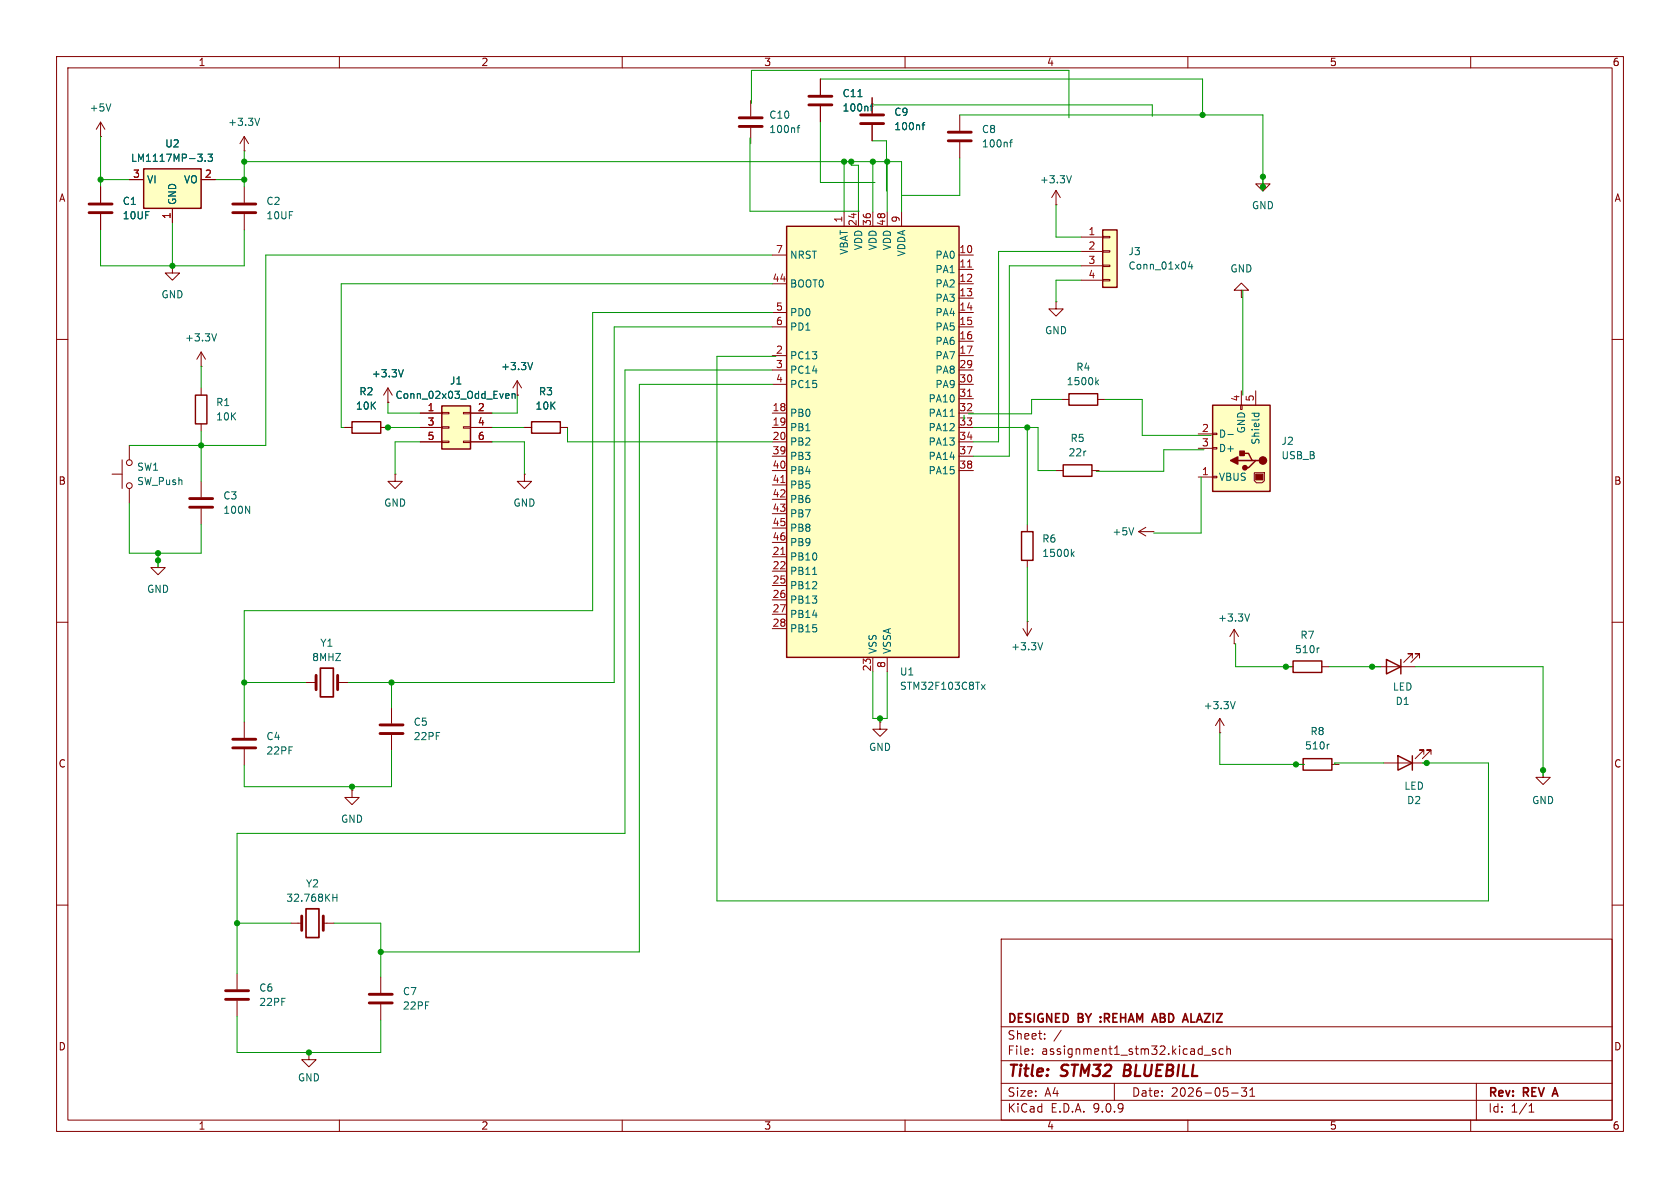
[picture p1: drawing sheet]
<svg xmlns="http://www.w3.org/2000/svg" width="297mm" height="210mm" viewBox="0 0 297 210" stroke-linecap="round" stroke-linejoin="round" font-family="sans-serif">
<g fill="none" stroke="#840000" stroke-width=".18">
<path d="M10 10h277v190h-277zM12 12h273v186h-273zM60 10v2M110 10v2M160 10v2M210 10v2M260 10v2M186.7 53.3v1.3h1.3l-1.3 1.3-1.3-1.3h1.3M186.7 53.3h.1M219.5 51.3h-1.3l1.3-1.3 1.2 1.3h-1.2v1.3M219.5 52.6h.1M10 60h2"/>
<path d="M187.7 70.6h1.3M194.1 70.6h1.2M285 60h2M181.6 92.7v1.3M181.6 99.1v1.2M10 110h2M285 110h2M54 120.7h1.9M59.7 120.7h1.9M62.2 139.7v1.3h1.3l-1.3 1.2-1.2-1.2h1.2M62.2 139.7h.1M69.2 125.1v2.8"/>
<path d="M69.2 129.9v2.8M10 160h2M41.9 172.1v2.8M41.9 176.9v2.8M51.4 163.2h1.9M57.1 163.2h2M177 166h108v32h-108zM285 160h2M54.6 186.1v1.2h1.3l-1.3 1.3-1.3-1.3h1.3M54.6 186.1h.1M60 198v2M110 198v2"/>
<path d="M160 198v2M177 194.5h108M177 191.5h108M177 187.5h108M177 181.5h108M182.5 186.3v.1M182.5 185.5v.1M184.7 183.6v.1M184.7 182.8v.1M187.6 182.1l-1.3 2M197 191.5v3M210 198v2"/>
<path d="M212.9 186.5h1.1M214.9 185.5l-.4-.1-.2 .2 .1 .2 .5 .2v.3h-.6M216.2 185.5l-.4-.1-.3 .3v.4l.2 .2h.5M216.9 185.5l.2-.1 .4 .1v.9M216.9 184.9v1.5M217.7 193.2h1.2M219.5 192.3h.9l-.5 .6 .4 .1v.7l-.2 .1h-.4l-.2-.1M221 193.8h.8M221 192.7l.4-.4v1.5M260 198v2M261 191.5v6.5M270.3 196.6h.9"/>
<path d="M270.3 195.5l.4-.4v1.5"/>
</g>
<path d="M56.6 118.1h2.3v5.1h-2.3zM54.1 160.7h2.3v5h-2.3zM194.6 179.8v.1M204.1 179.2l.5 1.5M194.6 180.5v.2M203.8 180.3h.7M274.6 193.4h.7M274.9 192.3l-.5 1.5" fill="none" stroke="#840000" stroke-width=".3"/>
<path d="M198.9 188.2l-.3 2h.8" fill="none" stroke="#840000" stroke-width=".4"/>
<path d="M55.9 119.4v2.5M59.7 119.4v2.5M67.2 128.1h4M67.2 129.7h4M39.9 175.1h4M39.9 176.7h4M53.3 161.9v2.6M57.1 161.9v2.6" fill="none" stroke="#840000" stroke-width=".51"/>
<path d="M189 69.6h5.1v2h-5.1zM180.6 94h2v5.1h-2z" fill="none" stroke="#840000" stroke-width=".25"/>
<path d="M193.8 67.5l.4 .5M194.2 67.2l-.5 .5M189.5 97.9l.4 .5M189.9 97.5l-.5 .5M58.8 158.7h.8M59.6 158.1v1.2" fill="none" stroke="#006464" stroke-width=".18"/>
<path d="M78.1 71.8h5.1v7.6h-5.1z" fill="#ffffc2"/>
<path d="M62.2 74.5h5.1v2.1h-5.1zM78.1 71.8h5.1v7.6h-5.1zM94 74.5h5.1v2.1h-5.1z" fill="none" stroke="#840000" stroke-width=".25"/>
<g fill="none" stroke="#840000" stroke-width=".18">
<path d="M61 75.6h1.2M67.3 75.6h1.3M74.3 73h3.8M74.3 75.6h3.8M74.3 78.1h3.8M78.1 72.9h1.3v.3h-1.3zM78.1 75.4h1.3v.3h-1.3zM78.1 78h1.3v.2h-1.3zM81.9 72.9h1.3v.3h-1.3zM81.9 75.4h1.3v.3h-1.3zM81.9 78h1.3v.2h-1.3zM83.2 73h3.8"/>
<path d="M83.2 75.6h3.8M83.2 78.1h3.8M92.7 75.6h1.3M99.1 75.6h1.2M92.7 83.8v1.3h1.3l-1.3 1.3-1.3-1.3h1.3M92.7 83.8h.1M180.8 111.1l.8 1.3M181.6 109.9h.1M181.6 109.9v2.5M182.4 111.1l-.8 1.3M43.2 127.6v2.8M43.2 132.5v2.8"/>
<path d="M67.3 172.7v2.8M67.3 177.5v2.8"/>
</g>
<path d="M89.6 69.6h.3l.1 .3-.6 .1M89.9 70.4h-.3M90.5 69.7l.2-.1h.3l.1 .8M90.5 69.6v.8M184.3 113.6l-.4 1.3" fill="none" stroke="#006464" stroke-width=".18"/>
<path d="M41.1 130.7h4.1M41.1 132.2h4.1M65.3 175.8h4M65.3 177.3h4" fill="none" stroke="#840000" stroke-width=".51"/>
<path d="M214.4 71.6h10.1v15.3h-10.1z" fill="#ffffc2"/>
<path d="M214.4 71.6h10.1v15.3h-10.1zM218.8 81.4h2.6M219.5 80.1h1.2l.7 1.3h.6M222.6 81.4h-.6l-1.3 1.3h-.6" fill="none" stroke="#840000" stroke-width=".25"/>
<path d="M211.8 79.2h2.6M211.8 76.7h2.6M214.4 79.1h.7v.3h-.7zM214.4 76.6h.7v.2h-.7zM219.3 71.6h.3v.8h-.3zM219.5 69.1v2.5M222 69.1v2.5M69.8 83.8v1.3h1.3l-1.3 1.3-1.2-1.3h1.2M69.8 83.8h.1M211.8 84.3h2.6M214.4 84.2h.7v.3h-.7zM221.7 83.6h1.8v1.4l-.4 .3h-1l-.4-.3z" fill="none" stroke="#840000" stroke-width=".18"/>
<path d="M222 83.8h1.3v1h-1.3z" fill="#840000" stroke="#840000" stroke-width=".18"/>
<g fill="#840000" stroke="#840000" stroke-width=".25">
<path d="M219.2 79.8h.8v.7h-.8z"/>
<path d="M217.6 81.4l1.2-.6v1.2z"/>
<circle cx="223.3" cy="81.4" r=".63"/>
<circle cx="220.1" cy="82.7" r=".38"/>
</g>
<path d="M217.1 76.8h.9M221.3 73h1.3M221.8 73l-.1 .4M222.5 73l.1 .4" fill="none" stroke="#006464" stroke-width=".18"/>
<path d="M139.1 40h30.4v76.2h-30.4z" fill="#ffffc2"/>
<path d="M139.1 40h30.4v76.2h-30.4zM34.5 69.9h2.1v5h-2.1zM188 82.2h5v2h-5z" fill="none" stroke="#840000" stroke-width=".25"/>
<g fill="none" stroke="#840000" stroke-width=".18">
<path d="M17.8 33v2.8M17.8 37.8v2.8M43.2 33v2.8M43.2 37.8v2.8M149.2 37.5v2.5M151.8 37.5v2.5M154.3 37.5v2.5M156.8 37.5v2.5M159.4 37.5v2.5M30.5 47v1.3h1.2l-1.2 1.2-1.3-1.2h1.3M30.5 47h.1M136.5 45.1h2.6"/>
<path d="M136.5 50.2h2.6M136.5 55.2h2.6M136.5 57.8h2.6M169.5 45.1h2.6M169.5 50.2h2.6M169.5 55.2h2.6M169.5 57.8h2.6M169.5 47.6h2.6M169.5 52.7h2.6M22.9 78.7v2.6M35.6 64.8h.1M35.6 62.2v2.6"/>
<path d="M35.6 68.6v1.3M35.6 74.9v1.3M35.6 62.2l-.8 1.3M35.6 62.2l.7 1.3M68.6 71.1h.1M68.6 68.6l-.8 1.3M68.6 68.6l.7 1.3M68.6 68.6v2.5M91.4 69.9h.1M91.4 67.3l-.7 1.3M91.4 67.3l.8 1.3M91.4 67.3v2.6"/>
<path d="M136.5 62.9h2.6M136.5 65.4h2.6M136.5 67.9h2.6M136.5 73h2.6M136.5 75.6h2.6M136.5 78.1h2.6M169.5 62.9h2.6M169.5 65.4h2.6M169.5 67.9h2.6M169.5 73h2.6M169.5 75.6h2.6M169.5 78.1h2.6"/>
<path d="M169.5 60.3h2.6M169.5 70.5h2.6M19.8 83.8h1.8M21.6 81.3v5.1M22.9 86.4v2.5M27.9 99.1v1.2h1.3l-1.3 1.3-1.2-1.3h1.2M27.9 99.1h.1M35.6 85.1v2.8M35.6 89.9v2.8M136.5 80.6h2.6M136.5 83.2h2.6M136.5 85.7h2.6"/>
<path d="M136.5 88.3h2.6M136.5 90.8h2.6M136.5 93.3h2.6M136.5 95.9h2.6M136.5 98.4h2.6M169.5 80.6h2.6M169.5 83.2h2.6M186.7 83.2h1.3M193 83.2h1.3M201.3 94l1.3 .7M201.3 94h2.5M202.6 93.2l-1.3 .8"/>
<path d="M203.8 94h.1M136.5 101h2.6M136.5 103.5h2.6M136.5 106h2.6M136.5 108.6h2.6M136.5 111.1h2.6M154.3 116.2v2.5M156.8 116.2v2.5"/>
<circle cx="22.9" cy="85.9" r=".51"/>
<circle cx="22.9" cy="81.8" r=".51"/>
</g>
<path d="M171.1 47.2h.7M171.1 70.1h.7M138 85.3h.8M138 98h.8" fill="none" stroke="#a90000" stroke-width=".18"/>
<path d="M38.3 59l-.4 1.3M71.3 65.3l-.4 1.3M94.2 64.1l-.5 1.2M168 73.6h.7M191.9 79.7h.1M43.4 89.5l.7 1.2v-1.2M200.4 93.3l-.4 1.3M143.7 101.5h.7M173.5 121l.7 .9M174.2 121l-.7 .9" fill="none" stroke="#006464" stroke-width=".18"/>
<path d="M15.7 36.1h4.1M15.7 37.6h4.1M41.1 36.1h4.1M41.1 37.6h4.1M33.5 88.1h4.1M33.5 89.7h4.1" fill="none" stroke="#840000" stroke-width=".51"/>
<path d="M25.4 29.8h10.2v7h-10.2z" fill="#ffffc2"/>
<path d="M25.4 29.8h10.2v7h-10.2zM228.6 116.8h5.1v2.1h-5.1z" fill="none" stroke="#840000" stroke-width=".25"/>
<g fill="none" stroke="#840000" stroke-width=".18">
<path d="M17.8 24.1h.1M17.8 21.6l-.8 1.3M17.8 21.6l.7 1.3M17.8 21.6v2.5M22.9 31.8h2.5M30.5 36.8v2.6M35.6 31.8h2.5M43.2 26.7h.1M43.2 24.1l-.8 1.3M43.2 24.1l.7 1.3M43.2 24.1v2.6M227.3 117.9h1.3"/>
<path d="M233.7 117.9h1.2"/>
</g>
<path d="M19.6 18.4l-.4 1.2M35 27.2h.7l-.4 .5M35.7 27.9v.5M36.3 28.4v.1M36.8 27.2h.8l-.5 .5 .4 .2v.5l-.2 .1-.5-.1M45.9 20.9l-.4 1.3M233.2 114.5l-.2 .1" fill="none" stroke="#006464" stroke-width=".18"/>
<path d="M194.9 40.6h2.6v10.2h-2.6z" fill="#ffffc2"/>
<path d="M194.9 40.6h2.6v10.2h-2.6zM245.1 116.6l2.5 1.3-2.5 1.2zM247.6 116.6v2.5M230.4 134.1h5.1v2h-5.1zM247.1 133.6l2.6 1.3-2.6 1.2zM249.7 133.6v2.5" fill="none" stroke="#840000" stroke-width=".25"/>
<g fill="none" stroke="#840000" stroke-width=".18">
<path d="M132.7 17.8v2.8M145 14v2.8M145 18.8v2.8M154.2 17.3v2.8M17.8 33v2.8M17.8 37.8v2.8M22.9 31.8h2.5M30.5 36.8v2.6M35.6 31.8h2.5M132.7 22.6v2.8M154.2 22.1v2.8M169.7 20.3v2.8"/>
<path d="M169.7 25.1v2.8M186.7 36.2h.1M186.7 33.7l-.8 1.2M186.7 33.7l.8 1.2M186.7 33.7v2.5M223.3 31.2v1.3h1.2l-1.2 1.3-1.3-1.3h1.3M223.3 31.2h.1M191.1 41.9h3.8M191.1 44.5h3.8M191.1 47h3.8M191.1 49.5h3.8M194.9 41.8h1.3v.2h-1.3z"/>
<path d="M194.9 44.3h1.3v.3h-1.3zM194.9 46.9h1.3v.2h-1.3zM194.9 49.4h1.3v.3h-1.3zM61 75.6h1.2M67.3 75.6h1.3M68.6 71.1h.1M74.3 75.6h3.8M74.3 73h3.8M74.3 78.1h3.8M83.2 75.6h3.8M83.2 73h3.8M83.2 78.1h3.8"/>
<path d="M91.4 69.9h.1M92.7 75.6h1.3M99.1 75.6h1.2M218.2 113.8h.1M218.2 111.3l-.8 1.2M218.2 111.3l.7 1.2M218.2 111.3v2.5M242.6 117.9h7.6M249.7 116.3v-.7h-.8h.8l-1.5 1.5M251 116.3v-.7h-.8h.8l-1.6 1.5M155.6 127.6v1.3h1.2l-1.2 1.3-1.3-1.3h1.3M155.6 127.6h.1"/>
<path d="M215.6 129.5h.1M215.6 127l-.7 1.3M215.6 127l.8 1.3M215.6 127v2.5M229.1 135.1h1.3M235.5 135.1h1.2M244.6 134.9h7.6M251.7 133.4v-.8h-.7h.7l-1.5 1.5M253 133.4v-.8h-.8h.8l-1.5 1.5M272.8 136.1v1.3h1.3l-1.3 1.3-1.3-1.3h1.3M272.8 136.1h.1"/>
</g>
<g fill="none" stroke="#006464" stroke-width=".18">
<path d="M151.7 17.1h.7M153.9 18.8h.4M154.3 18.4l-.3 .1v1.1M35 27.2h.7l-.4 .5M35.7 27.9v.5M36.3 28.4v.1M36.8 27.2h.8l-.5 .5 .4 .2v.5l-.2 .1-.5-.1M140.9 22.6h.5M141.4 22.2l-.3 .2v1M163 22.1h.5M163.5 21.7l-.3 .1v1.1M178.5 25.1h.5"/>
<path d="M179 24.7l-.3 .2v1.1M189.4 31.1l-.4 1.2M210.4 46.2l-.3 .9h.8M210.7 46.7v.9M71.3 65.3l-.4 1.3M89.6 69.6h.3l.1 .3-.6 .1M89.9 70.4h-.3M90.5 69.7l.2-.1h.3l.1 .8M90.5 69.6v.8M94.2 64.1l-.5 1.2M220.9 108.5l-.4 1.3M218.4 124l-.5 1.3"/>
<path d="M235 131.6h-.2"/>
</g>
<path d="M143 17h4.1M143 18.5h4.1M130.7 20.8h4M130.7 22.4h4M152.1 20.3h4.1M152.1 21.8h4.1M167.6 23.4h4.1M167.6 24.9h4.1" fill="none" stroke="#840000" stroke-width=".51"/>
<g fill="none" stroke="#009600" stroke-width=".18">
<path d="M132.8 18.3v-5.9h56.2v8.4M145 14h67.6v6.3M154.4 18.5h49.3v2.1M17.8 31.8h5.1M17.8 24.1v8.9M30.5 39.4v7.6M38.1 31.8h5.1M43.2 28.6h116.2v8.9M43.2 26.7v6.3M132.6 24.4v12.9h19.3M145 21.6v10.7h9.7M149.2 28.6v8.9"/>
<path d="M150.5 28.6v.6h1.3v8.3M154.2 24.9h2.5v8.9M154.3 28.6v8.9M156.8 28.6v8.9M169.7 27.9v6.6h-10.2M169.7 20.3h53.6v13.5M186.7 36.2v5.7h4.4M223 33h.3M17.8 40.6v6.4h25.4v-6.4M136.5 50.2h-76.2v25.4h.7M136.5 57.8h-27.9v62.9h-47M136.5 55.2h-31.7v52.8h-61.6v19.6"/>
<path d="M136.5 45.1h-89.5v33.6h-24.1M191.1 49.5h-4.4v3.8M191.1 44.5h-14.6v33.6h-4.4M191.1 47h-12.7v33.6h-6.3M219.7 51.3v18.6M35.6 64.8v3.8M35.6 76.2v8.9M67.9 75.6h6.4M68.6 71.1v1.9h5.7M74.3 78.1h-4.5v5.7M87 75.6h5.7M87 78.1h5.7v5.7"/>
<path d="M91.4 69.9v3.1h-4.4M100.3 75.6v2.5h36.2M136.5 67.9h-23.5v100.4h-45.7M136.5 65.4h-26v81.9h-68.6v24.8M137.2 63h-10.5v96.3h136.4v-24.4h-11.6M170.4 73.4v.8M172.1 75.6h11.4v7.6h3.2M181.6 75.6v17.1M187.7 70.6h-5.3v2.6h-11.2M195.3 70.6h6.6v6.4h12.2M212.9 79.5h-7.2v3.8h-11.9M22.9 88.9v8.9h12.7v-5.1"/>
<path d="M27.9 97.8v2.5M212.3 84.3v9.9h-8.3M154.3 118.7v8.3h2.5v-8.3M181.6 100.3v9.6M218.4 113.8v4.1h9.9M234.9 117.9h9.2M250.2 117.9h22.6v19.3M43.2 120.7h10.8M62.2 139.1v.6M69.2 120.7v4.4M69.2 132.7v6.4h-26v-3.8M155.6 127v.6"/>
<path d="M215.6 129.5v5.6h15M244.6 134.9h-8.6v.2M41.9 179.7v6.4h25.4v-5.8M41.9 163.2h9.5M59.1 163.2h8.2v9.5"/>
</g>
<g fill="#009600" stroke="#009600" stroke-width=".18">
<circle cx="41.9" cy="163.2" r=".46"/>
<circle cx="43.2" cy="120.7" r=".46"/>
<circle cx="69.2" cy="120.7" r=".46"/>
<circle cx="67.3" cy="168.3" r=".46"/>
<circle cx="54.6" cy="186.1" r=".46"/>
<circle cx="62.2" cy="139.1" r=".46"/>
<circle cx="27.9" cy="99.1" r=".46"/>
<circle cx="181.6" cy="75.6" r=".46"/>
<circle cx="149.2" cy="28.6" r=".46"/>
<circle cx="68.6" cy="75.6" r=".46"/>
<circle cx="155.6" cy="127" r=".46"/>
<circle cx="156.8" cy="28.6" r=".46"/>
<circle cx="154.3" cy="28.6" r=".46"/>
<circle cx="150.5" cy="28.6" r=".46"/>
<circle cx="43.2" cy="31.8" r=".46"/>
<circle cx="43.2" cy="28.6" r=".46"/>
<circle cx="35.6" cy="78.7" r=".46"/>
<circle cx="30.5" cy="47" r=".46"/>
<circle cx="17.8" cy="31.8" r=".46"/>
<circle cx="27.9" cy="97.8" r=".46"/>
<circle cx="223.3" cy="33" r=".46"/>
<circle cx="212.6" cy="20.3" r=".46"/>
<circle cx="223.3" cy="31.2" r=".46"/>
<circle cx="229.1" cy="135.1" r=".46"/>
<circle cx="272.8" cy="136.1" r=".46"/>
<circle cx="227.3" cy="117.9" r=".46"/>
<circle cx="252.2" cy="134.9" r=".46"/>
<circle cx="242.6" cy="117.9" r=".46"/>
</g>
<g font-size="2.8" fill="#840000">
<text x="178" y="190.9">Title:</text>
<text x="187.7" y="190.9">STM32</text>
<text x="199.5" y="190.9">BLUEBILL</text>
</g>
<g font-size="2.1" fill="#840000">
<text x="178" y="184">Sheet:</text>
<text x="178" y="181.2">DESIGNED</text>
<text x="190.7" y="181.2">BY</text>
<text x="195.2" y="181.2">:REHAM</text>
<text x="205.1" y="181.2">ABD</text>
<text x="211.1" y="181.2">ALAZIZ</text>
<text x="178" y="186.7">File:</text>
<text x="184.1" y="186.7">assignment1_stm32.kicad_sch</text>
<text x="178" y="196.9">KiCad</text>
<text x="178" y="194.1">Size:</text>
<text x="184.7" y="194.1">A4</text>
<text x="185.7" y="196.9">E.D.A.</text>
<text x="193.3" y="196.9">9.0.9</text>
<text x="200" y="194.1">Date:</text>
<text x="207" y="194.1">2026-05-31</text>
<text x="263" y="194.3">Rev:</text>
<text x="263" y="196.9">Id:</text>
<text x="267.1" y="196.9">1/1</text>
<text x="269.4" y="194.3">REV</text>
<text x="275.3" y="194.3">A</text>
</g>
<g font-size="1.8" fill="#840000">
<text x="35" y="11.9">1</text>
<text x="85" y="11.9">2</text>
<text x="135" y="11.9">3</text>
<text x="185" y="11.9">4</text>
<text x="235" y="11.9">5</text>
<text x="285" y="11.9">6</text>
<text x="10.3" y="35.9">A</text>
<text x="285.3" y="35.9">A</text>
<text x="10.3" y="85.9">B</text>
<text x="285.3" y="85.9">B</text>
<text x="10.3" y="135.9">C</text>
<text x="285.3" y="135.9">C</text>
<text x="10.3" y="185.9">D</text>
<text x="285.3" y="185.9">D</text>
<text x="35" y="199.9">1</text>
<text x="85" y="199.9">2</text>
<text x="135" y="199.9">3</text>
<text x="185" y="199.9">4</text>
<text x="235" y="199.9">5</text>
<text x="285" y="199.9">6</text>
</g>
<g font-size="1.8" fill="#006464">
<text x="148.9" y="17.4">C11</text>
<text x="15.7" y="19.9">+5V</text>
<text x="40.2" y="22.5">+3.3V</text>
<text x="135.9" y="21.2">C10</text>
<text x="135.9" y="23.7">100nf</text>
<text x="148.9" y="19.9">100nf</text>
<text x="158" y="20.7">C9</text>
<text x="158" y="23.2">100nf</text>
<text x="173.5" y="23.7">C8</text>
<text x="23.1" y="28.8">LM1117MP-3.3</text>
<text x="29.1" y="26.3">U2</text>
<text x="173.5" y="26.3">100nf</text>
<text x="25.9" y="32.6">VI</text>
<text x="32.4" y="32.6">VO</text>
<text x="183.7" y="32.6">+3.3V</text>
<text x="21.6" y="36.4">C1</text>
<text x="21.6" y="39">10UF</text>
<text x="31.3" y="36.3" transform="rotate(-90 31.3 36.3)">GND</text>
<text x="47" y="36.4">C2</text>
<text x="47" y="39">10UF</text>
<text x="221.2" y="37.2">GND</text>
<text x="139.6" y="45.9">NRST</text>
<text x="150.1" y="45.1" transform="rotate(-90 150.1 45.1)">VBAT</text>
<text x="152.6" y="44.3" transform="rotate(-90 152.6 44.3)">VDD</text>
<text x="155.2" y="44.3" transform="rotate(-90 155.2 44.3)">VDD</text>
<text x="157.7" y="44.3" transform="rotate(-90 157.7 44.3)">VDD</text>
<text x="160.2" y="45.4" transform="rotate(-90 160.2 45.4)">VDDA</text>
<text x="165.3" y="45.9">PA0</text>
<text x="199.4" y="45.3">J3</text>
<text x="199.4" y="47.9">Conn_01x04</text>
<text x="28.4" y="52.9">GND</text>
<text x="139.6" y="51">BOOT0</text>
<text x="165.3" y="48.5">PA1</text>
<text x="165.3" y="51">PA2</text>
<text x="165.3" y="53.6">PA3</text>
<text x="217.4" y="48.4">GND</text>
<text x="139.6" y="56.1">PD0</text>
<text x="139.6" y="58.6">PD1</text>
<text x="165.3" y="56.1">PA4</text>
<text x="165.3" y="58.6">PA5</text>
<text x="184.7" y="59.3">GND</text>
<text x="32.6" y="60.6">+3.3V</text>
<text x="88.5" y="65.6">+3.3V</text>
<text x="139.6" y="63.7">PC13</text>
<text x="165.3" y="61.2">PA6</text>
<text x="165.3" y="63.7">PA7</text>
<text x="190.2" y="65.8">R4</text>
<text x="38.1" y="72">R1</text>
<text x="63.4" y="70.1">R2</text>
<text x="65.6" y="66.9">+3.3V</text>
<text x="69.8" y="70.7">Conn_02x03_Odd_Even</text>
<text x="79.5" y="68.2">J1</text>
<text x="95.2" y="70.1">R3</text>
<text x="139.6" y="66.3">PC14</text>
<text x="139.6" y="68.8">PC15</text>
<text x="164.1" y="71.3">PA10</text>
<text x="165.3" y="66.3">PA8</text>
<text x="165.3" y="68.8">PA9</text>
<text x="188.5" y="68.3">1500k</text>
<text x="38.1" y="74.5">10K</text>
<text x="62.8" y="72.6">10K</text>
<text x="94.6" y="72.6">10K</text>
<text x="139.6" y="73.9">PB0</text>
<text x="139.6" y="76.4">PB1</text>
<text x="164.1" y="73.9">PA11</text>
<text x="164.1" y="76.4">PA12</text>
<text x="215.4" y="77.6">D-</text>
<text x="220.3" y="76.7" transform="rotate(-90 220.3 76.7)">GND</text>
<text x="24.1" y="83.4">SW1</text>
<text x="139.6" y="79">PB2</text>
<text x="139.6" y="81.5">PB3</text>
<text x="164.1" y="79">PA13</text>
<text x="164.1" y="81.5">PA14</text>
<text x="188.8" y="80.9">22r</text>
<text x="189.2" y="78.3">R5</text>
<text x="215.4" y="80.1">D+</text>
<text x="222.9" y="78.7" transform="rotate(-90 222.9 78.7)">Shield</text>
<text x="226.5" y="78.8">J2</text>
<text x="226.5" y="81.4">USB_B</text>
<text x="24.1" y="86">SW_Push</text>
<text x="39.4" y="88.5">C3</text>
<text x="67.8" y="89.8">GND</text>
<text x="90.7" y="89.8">GND</text>
<text x="139.6" y="84">PB4</text>
<text x="139.6" y="86.6">PB5</text>
<text x="139.6" y="89.1">PB6</text>
<text x="164.1" y="84">PA15</text>
<text x="215.4" y="85.2">VBUS</text>
<text x="39.4" y="91">100N</text>
<text x="139.6" y="91.7">PB7</text>
<text x="139.6" y="94.2">PB8</text>
<text x="196.6" y="94.8">+5V</text>
<text x="139.6" y="96.7">PB9</text>
<text x="139.6" y="99.3">PB10</text>
<text x="139.6" y="101.8">PB11</text>
<text x="184.2" y="96.1">R6</text>
<text x="184.2" y="98.7">1500k</text>
<text x="25.9" y="105">GND</text>
<text x="139.6" y="104.4">PB12</text>
<text x="139.6" y="106.9">PB13</text>
<text x="139.6" y="109.4">PB14</text>
<text x="139.6" y="112">PB15</text>
<text x="215.2" y="110.1">+3.3V</text>
<text x="229.8" y="113.1">R7</text>
<text x="55.1" y="117.1">8MHZ</text>
<text x="56.5" y="114.5">Y1</text>
<text x="155.2" y="115.7" transform="rotate(-90 155.2 115.7)">VSS</text>
<text x="157.7" y="115.7" transform="rotate(-90 157.7 115.7)">VSSA</text>
<text x="159" y="119.6">U1</text>
<text x="178.7" y="115.2">+3.3V</text>
<text x="228.8" y="115.7">510r</text>
<text x="159" y="122.1">STM32F103C8Tx</text>
<text x="212.7" y="125.6">+3.3V</text>
<text x="246.1" y="122.3">LED</text>
<text x="246.6" y="124.8">D1</text>
<text x="47" y="131">C4</text>
<text x="73" y="128.5">C5</text>
<text x="73" y="131">22PF</text>
<text x="231.6" y="130.1">R8</text>
<text x="47" y="133.6">22PF</text>
<text x="153.5" y="132.9">GND</text>
<text x="230.6" y="132.7">510r</text>
<text x="248.2" y="139.8">LED</text>
<text x="248.7" y="142.3">D2</text>
<text x="270.8" y="142.3">GND</text>
<text x="60.2" y="145.6">GND</text>
<text x="50.5" y="159.6">32.768KH</text>
<text x="54" y="157.1">Y2</text>
<text x="45.7" y="175.5">C6</text>
<text x="45.7" y="178">22PF</text>
<text x="71.1" y="176.1">C7</text>
<text x="71.1" y="178.7">22PF</text>
<text x="52.6" y="191.4">GND</text>
</g>
<g font-size="1.8" fill="#a90000">
<text x="23.4" y="31.5">3</text>
<text x="36.1" y="31.5">2</text>
<text x="30.2" y="38.8" transform="rotate(-90 30.2 38.8)">1</text>
<text x="149" y="39.4" transform="rotate(-90 149 39.4)">1</text>
<text x="151.5" y="40" transform="rotate(-90 151.5 40)">24</text>
<text x="154.1" y="40" transform="rotate(-90 154.1 40)">36</text>
<text x="156.6" y="40" transform="rotate(-90 156.6 40)">48</text>
<text x="159.1" y="39.4" transform="rotate(-90 159.1 39.4)">9</text>
<text x="192.3" y="41.7">1</text>
<text x="137.1" y="44.8">7</text>
<text x="169.5" y="44.8">10</text>
<text x="169.5" y="47.4">11</text>
<text x="192.3" y="44.2">2</text>
<text x="192.3" y="46.7">3</text>
<text x="136.5" y="49.9">44</text>
<text x="169.5" y="49.9">12</text>
<text x="169.5" y="52.5">13</text>
<text x="192.3" y="49.3">4</text>
<text x="137.1" y="55">5</text>
<text x="137.1" y="57.5">6</text>
<text x="169.5" y="55">14</text>
<text x="169.5" y="57.5">15</text>
<text x="137.1" y="62.6">2</text>
<text x="137.1" y="65.2">3</text>
<text x="169.5" y="60.1">16</text>
<text x="169.5" y="62.6">17</text>
<text x="169.5" y="65.2">29</text>
<text x="137.1" y="67.7">4</text>
<text x="169.5" y="67.7">30</text>
<text x="169.5" y="70.2">31</text>
<text x="219.2" y="71.1" transform="rotate(-90 219.2 71.1)">4</text>
<text x="221.7" y="71.1" transform="rotate(-90 221.7 71.1)">5</text>
<text x="75.5" y="72.8">1</text>
<text x="75.5" y="75.3">3</text>
<text x="75.5" y="77.9">5</text>
<text x="84.4" y="72.8">2</text>
<text x="84.4" y="75.3">4</text>
<text x="84.4" y="77.9">6</text>
<text x="136.5" y="72.8">18</text>
<text x="136.5" y="75.3">19</text>
<text x="136.5" y="77.9">20</text>
<text x="169.5" y="72.8">32</text>
<text x="169.5" y="75.3">33</text>
<text x="169.5" y="77.9">34</text>
<text x="212.4" y="76.5">2</text>
<text x="136.5" y="80.4">39</text>
<text x="136.5" y="82.9">40</text>
<text x="169.5" y="80.4">37</text>
<text x="169.5" y="82.9">38</text>
<text x="212.4" y="79">3</text>
<text x="136.5" y="85.5">41</text>
<text x="136.5" y="88">42</text>
<text x="212.4" y="84.1">1</text>
<text x="136.5" y="90.6">43</text>
<text x="136.5" y="93.1">45</text>
<text x="136.5" y="95.6">46</text>
<text x="136.5" y="98.2">21</text>
<text x="136.5" y="100.7">22</text>
<text x="136.5" y="103.3">25</text>
<text x="136.5" y="105.8">26</text>
<text x="136.5" y="108.3">27</text>
<text x="136.5" y="110.9">28</text>
<text x="154.1" y="118.8" transform="rotate(-90 154.1 118.8)">23</text>
<text x="156.6" y="118.2" transform="rotate(-90 156.6 118.2)">8</text>
</g>
</svg>
